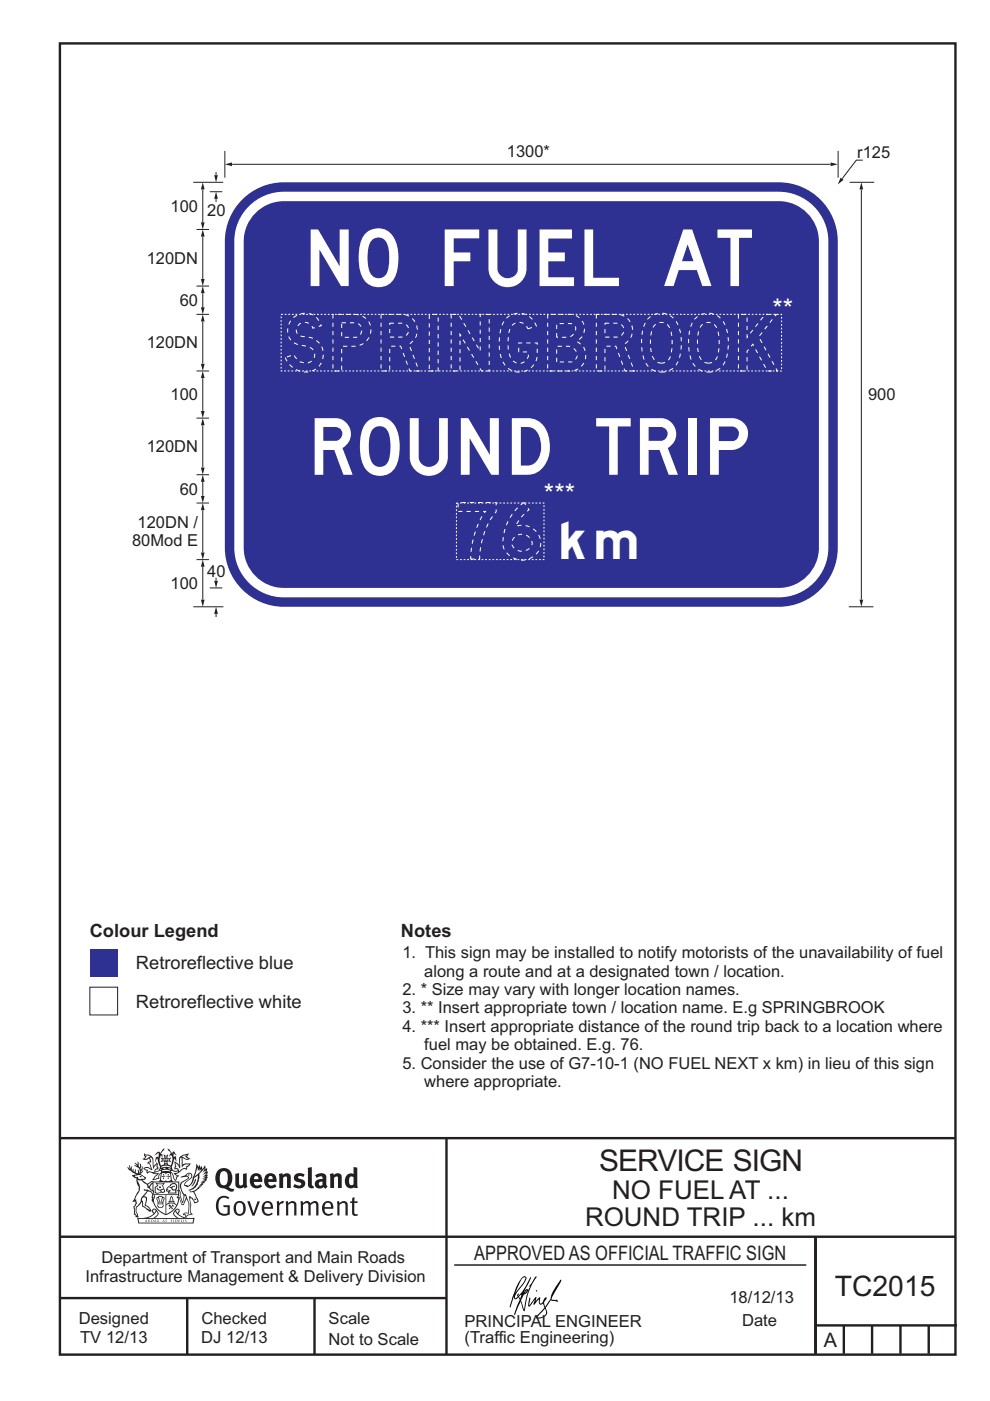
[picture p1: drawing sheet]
<svg xmlns="http://www.w3.org/2000/svg" width="210mm" height="297mm" viewBox="0 0 210 297" stroke-linecap="round" stroke-linejoin="round" font-family="sans-serif">
<g fill="none" stroke="#231f20" stroke-width=".51">
<path d="M12.7 9.2h190v278h-190zM12.7 241.3h189.9M94.7 241.4v45.8M12.7 275.2h82M12.7 262.2h190.1M39.7 275.2v12M66.7 275.2v12M173 262.2v24.8M173 281h30M179 281v6M185 281v6M191 281v6"/>
<path d="M197 281v6"/>
</g>
<path d="M96.4 268.2h74.6" fill="none" stroke="#231f20" stroke-width=".21"/>
<g fill="#231f20">
<path d="M47 248.5a2.55 2.55 0 0 0 0 2.7l.3 .1a.81 .81 0 0 0 1-.9v-.6a1.04 1.04 0 0 0-1.1-1.5zM46.3 248.1a1.82 1.82 0 0 1 2.1-.2 1.82 1.82 0 0 1 .9 1.9 2.29 2.29 0 0 1-.8 1.9l.7 .3h.5l-.2 .6a2.87 2.87 0 0 1-2-.7 2.12 2.12 0 0 1-1.7-3.1z" fill-rule="evenodd"/>
<path d="M49.9 248.9l.8-.2v2a.46 .46 0 0 0 .2 .6 .46 .46 0 0 0 .7-.2v-2.2l.7-.2v2.4l.2 .5-.6 .4-.2-.3a1.02 1.02 0 0 1-1.2 .2 1.02 1.02 0 0 1-.6-1.1z" fill-rule="evenodd"/>
<path d="M54 249.5l-.1 .5h.9a.49 .49 0 0 0-.2-.6 .49 .49 0 0 0-.6 .1zM53.4 249.2a1.34 1.34 0 0 1 1.6-.3 1.34 1.34 0 0 1 .6 1.5v.2h-1.7a.77 .77 0 0 0 .5 .8 .77 .77 0 0 0 .9-.3l.3 .4a1.59 1.59 0 0 1-2.1 .2 1.59 1.59 0 0 1-.4-2z" fill-rule="evenodd"/>
<path d="M57 249.5l-.1 .5h.9a.49 .49 0 0 0-.2-.6 .49 .49 0 0 0-.6 .1zM56.4 249.2a1.34 1.34 0 0 1 1.6-.3 1.34 1.34 0 0 1 .7 1.5v.2h-1.8a.77 .77 0 0 0 .5 .8 .77 .77 0 0 0 .9-.3l.3 .4a1.59 1.59 0 0 1-2 .2 1.59 1.59 0 0 1-.5-2z" fill-rule="evenodd"/>
<path d="M59.1 248.9l.8-.2 .1 .4a.95 .95 0 0 1 1-.3 .95 .95 0 0 1 .7 .8v2.3h-.8v-2.3a.46 .46 0 0 0-.8 .1v2.2h-.9z" fill-rule="evenodd"/>
<path d="M62.5 249.1a1.75 1.75 0 0 1 2.1-.1l-.2 .5-.6-.2a.43 .43 0 0 0-.6 .3l.4 .3a1.04 1.04 0 0 1 1.2 1.2 1.04 1.04 0 0 1-1.4 .9l-1.2-.4 .3-.6 1 .4 .4-.4a.88 .88 0 0 0-1-.5l-.4-.2-.1-.4z" fill-rule="evenodd"/>
<path d="M65.3 247.6l.8-.2 .1 3.8 .2 .2 .2 .5a.88 .88 0 0 1-1-.1 .88 .88 0 0 1-.3-1z" fill-rule="evenodd"/>
<path d="M67.8 250.6a.43 .43 0 0 0-.1 .7 .43 .43 0 0 0 .7-.1v-.7zM66.8 249.2a1.7 1.7 0 0 1 2.4 .1v1.8l.3 .4-.4 .5-.5-.3a1.03 1.03 0 0 1-1.7-.2 1.03 1.03 0 0 1 .8-1.5h.7v-.4a.8 .8 0 0 0-1.2 .1z" fill-rule="evenodd"/>
<path d="M69.9 248.9l.8-.2 .1 .4a.95 .95 0 0 1 1-.3 .95 .95 0 0 1 .7 .8v2.3h-.8v-2.3a.46 .46 0 0 0-.8 .1v2.2h-.8z" fill-rule="evenodd"/>
<path d="M74.3 249.5a1.48 1.48 0 0 0 0 1.7l.4 .1 .3-.2v-1.5l-.3-.2zM75 247.4l.8 .2 .1 4.3h-.7l-.1-.2a1.26 1.26 0 0 1-1.4 0 1.26 1.26 0 0 1-.6-1.3 1.29 1.29 0 0 1 .5-1.3 1.29 1.29 0 0 1 1.4-.2z" fill-rule="evenodd"/>
<path d="M46.4 253.9a1.72 1.72 0 0 1 2.2 0l-.2 .3a1.24 1.24 0 0 0-1.4-.1 1.24 1.24 0 0 0-.7 1.3 1.49 1.49 0 0 0 1.3 2l.7-.2v-1.3h-.9l-.1-.4h1.4v2a1.93 1.93 0 0 1-2.2-.1 1.93 1.93 0 0 1-.7-2.2l.2-.7z" fill-rule="evenodd"/>
<path d="M50.3 255.2a1.65 1.65 0 0 0 .3 2.2 .99 .99 0 0 0 1-1.5 .78 .78 0 0 0-.4-.8 .78 .78 0 0 0-.9 .1zM50 254.9a1.33 1.33 0 0 1 1.6-.1 1.33 1.33 0 0 1 .5 1.5 1.31 1.31 0 0 1-1.3 1.5 1.31 1.31 0 0 1-1.3-1.6l.1-.5z" fill-rule="evenodd"/>
<path d="M52.5 254.7l.4-.1 .9 2.6 .8-2.5h.5l-1.1 3h-.5z" fill-rule="evenodd"/>
<path d="M56.2 255.2l-.2 .7h1.4a.7 .7 0 0 0-.3-.8 .7 .7 0 0 0-.9 .1zM55.9 255a1.22 1.22 0 0 1 1.5-.2 1.22 1.22 0 0 1 .5 1.5h-1.9a.93 .93 0 0 0 .5 1 .93 .93 0 0 0 1.2-.2l.1 .3a1.43 1.43 0 0 1-1.7 .1 1.43 1.43 0 0 1-.6-1.7z" fill-rule="evenodd"/>
<path d="M58.7 254.8l.4-.2 .1 .5 .4-.3 .6-.2-.2 .6a.66 .66 0 0 0-.8 .6v1.9h-.4z" fill-rule="evenodd"/>
<path d="M60.6 254.8l.4-.2 .1 .5a.94 .94 0 0 1 1-.4 .94 .94 0 0 1 .8 .7v2.3h-.5l-.1-2.5a.81 .81 0 0 0-1.2 .3v2.2h-.4z" fill-rule="evenodd"/>
<path d="M63.7 254.7l.5-.1 .1 .5 .4-.3a.78 .78 0 0 1 1.1 .3 .9 .9 0 0 1 1-.5 .9 .9 0 0 1 .7 .8v2.3h-.4l-.1-2.5a.67 .67 0 0 0-1.1 .3v2.2h-.5v-2.4l-.4-.2-.7 .4v2.2h-.5z" fill-rule="evenodd"/>
<path d="M69 255.2l-.2 .7h1.4a.7 .7 0 0 0-.3-.8 .7 .7 0 0 0-.9 .1zM68.7 255a1.22 1.22 0 0 1 1.5-.2 1.22 1.22 0 0 1 .5 1.5h-1.9a.93 .93 0 0 0 .5 1 .93 .93 0 0 0 1.2-.2l.1 .3a1.44 1.44 0 0 1-1.7 .1 1.44 1.44 0 0 1-.6-1.7z" fill-rule="evenodd"/>
<path d="M71.4 254.8l.5-.2 .1 .5a.94 .94 0 0 1 1-.4 .94 .94 0 0 1 .7 .7v2.3h-.4l-.1-2.5a.81 .81 0 0 0-1.2 .3v2.2h-.5z" fill-rule="evenodd"/>
<path d="M74.7 254l.5-.2v.9h.7l-.1 .4h-.7l.1 2.2 .1 .1h.5l.1 .3a.75 .75 0 0 1-1.2-.6v-2h-.4v-.4h.4z" fill-rule="evenodd"/>
<path d="M30.8 244.9l1.1 .3-.9 .5h-.4l.5-.5zM31.8 245.5l.2-.1a2.44 2.44 0 0 1 .4 2l.1 .4 .7-1-.1 .6 .3 .3a.57 .57 0 0 0-.6 .8l-1-.2-.5 .2 .1-.5-.7-.2 .6-.2 1 .5 .1-.1-.6-1.3-.2-.1 .5-.1zM30.7 244.5l-.2 .4 .3 .4-.6 .4a1.04 1.04 0 0 0 1.4-.1l.2 .7h-.4l-.2 .4a.94 .94 0 0 1 .9 1.1l-.2-.1a1.16 1.16 0 0 0-1.5-.1l.3 .4 .4 .2 .1 .5 .2 .2v-.2a.94 .94 0 0 1 1.1 .2h.9l-1.2 1.2a1.13 1.13 0 0 0 1.2-.2l.4-.1-.1-.4 .5-.7a.83 .83 0 0 0-.6 1.1l-.3-.1-.7 .3 1.1-1.4-.5 .2-.5-.1 1.3-.5-.2-.2-.8 .4v-.3l.2-.2 .3 .1 .1-.3-.2-.4v-.6l-.2-.3-.6 .9v-.7a1.42 1.42 0 0 0-1.7-1.8z" fill-rule="evenodd"/>
<path d="M38.5 245.3l.5-.3 .7-.1-.6 .3 .8 .5h-.3zM38.3 245.5h.2l.1 2a1.69 1.69 0 0 1 1.5-.7l-.7 .5 .1 .5a1.1 1.1 0 0 0-1.5 .6l-.1-.5-.2-.2h-.5l.2-.4-.2-.7a1.42 1.42 0 0 1 .8 1.1l.2-.1zM37.1 246.2l.1 1-.2 .3v.5l.6-.1 .1 .2a.96 .96 0 0 1-1.1-.1l-.1 .1a1.06 1.06 0 0 0 1.3 .2v.1a.72 .72 0 0 1-1 .2l.3 .5 .6 .3-.4 .1-.1 .7-.3-.4-.3-1.1-.4-.4 .4 .9a1.54 1.54 0 0 0 .6 1.2l.2-.3a.58 .58 0 0 1 .5-.7l.1-.2h-.3l-.4-.3 .9-.5a.93 .93 0 0 1 1.1-.5l.1 .2 .2-.1 .1-.5a.99 .99 0 0 0 .7-.9l-1.3 .1-.4 .3v-1.5l.9 .4 .8-.3h-.3l-.5-.4 .4-.7-.7 .2a1.46 1.46 0 0 0-1.3 2.1v.4l-.2-.4z" fill-rule="evenodd"/>
<path d="M35.6 248.9l.2 .1-.1 .4h.3l-.3 .1v.5l-.1-.6h-.3l.3-.1z" fill-rule="evenodd"/>
<path d="M34.6 248.9l.2 .1-.1 .3 .4 .1h-.4v.6l-.1-.5-.3-.1h.3z" fill-rule="evenodd"/>
<path d="M34.3 248.8a.57 .57 0 0 1 .9 .2 .57 .57 0 0 1 .9-.2l.2 1.4-.2 .1a.57 .57 0 0 1-.9-.1 .69 .69 0 0 1-1.1 0zM34.2 248.1l-.3 2.1-.2 .4h2.9l-.1-.4-.3-2.1h-.2v.3l-.8-.1-.9 .1 .1-.3z" fill-rule="evenodd"/>
<path d="M34.2 252.4a.3 .3 0 0 0 .6 0 .3 .3 0 0 0-.6 0zM33.3 251l.3 .3-.3 .3a.79 .79 0 0 0 0 1.3l.8-.2-.1-.3a.55 .55 0 0 1-.7-.6h.1l.1 .3 .4 .1 .8-.2-.4-.7 .4-.3-.7 .1zM33 250.7l1.1 .2 .9-.2-.4 .7 .4 1.1a.56 .56 0 0 1-.8 .3l-.2 .1a.73 .73 0 0 1-.9 .1 .73 .73 0 0 1-.3-.9v-.4l.5-.4z" fill-rule="evenodd"/>
<path d="M35.6 251.9l.7-.5a.58 .58 0 0 1 1-.1 .58 .58 0 0 1-.5 .9l-.2-.3a.43 .43 0 0 1 .6-.3v-.1a.57 .57 0 0 0-.8 .2l-.2-.1-.3 .2 .4 .1a.55 .55 0 0 0 .9 .5v.5h-1.3l.3-.4-.1-.2-.6 .1 .2-.2-.2-.1zM35.4 251.8l-.1 .2a.39 .39 0 0 0 .2 .7l.3-.1-.2 .5h1.9l-.1-.8a.86 .86 0 0 0-.1-1.4 .86 .86 0 0 0-1.3 .4z" fill-rule="evenodd"/>
<path d="M36 254.8h.8v.2h-.8zM36.4 253.8l.2 .8h-.4zM36.4 253.5l-.3 .5-.1 .6h-.2v.4l-.7 .4 .1 .2a1.48 1.48 0 0 1 2.2 .1l.2-.1-.6-.5v-.5h-.2l-.1-.6z" fill-rule="evenodd"/>
<path d="M35.8 255.4l.3 .1 .2 .3 .3-.2-.2-.2a.38 .38 0 0 1 .4 .5l-.1-.2-.3 .3 .3 .2-.3 .2-.1-.3-.4 .3-.1-.2 .4-.3-.2-.1-.1 .1z" fill-rule="evenodd"/>
<path d="M34.5 254h.2v.2l-.3 .6h-.1zM33.6 255.3h.9v.2a.55 .55 0 0 1-.8 .4v-.2h-.2zM33.4 254h.2l.2 .8h-.2zM33.6 255h.8l.1 .1-.8 .1zM33.8 253.7h.5l-.2 1.1h-.2zM33.3 253.8l-.1 .3 .3 1.2a.48 .48 0 0 0-.1 .5 .48 .48 0 0 0 .4 .3l.6-.1a.49 .49 0 0 0 .2-.7l.3-1.2-.1-.3a1.42 1.42 0 0 0-1.5 0z" fill-rule="evenodd"/>
<path d="M33.6 251.6h.5l.1 .3h-.4z" fill-rule="evenodd"/>
<path d="M41.3 250.1l.3-.2-.2 .9-.6 .7h-.2l.5-.7z" fill-rule="evenodd"/>
<path d="M39.7 249l.3-.2 .5 .2a.88 .88 0 0 1-.6 1.1 1.22 1.22 0 0 0-.8 1.3l.5 .2a.72 .72 0 0 0 .9-.4l.5-.8 .2-.6 .8-.6v.3a2.85 2.85 0 0 1-2 2.8l.1 .1a2.13 2.13 0 0 0 1.9-1.5l-.1-.2a2.01 2.01 0 0 0 .3-1.8l1.2-1.3-.4 1 .7-.5-.7 1 .8-.4-.8 .8 .7-.1-.9 .5 .8-.1-.8 .4h.7l-.8 .3 .3 .2h-.4l.2 .4-.4-.1 .2 .3h-.4l.1 .3h-.1a2.16 2.16 0 0 1-2 1l.1 .2h.4a.76 .76 0 0 1 .7 .7l.5 1.2-.6 .2a1.45 1.45 0 0 0-1.2-1.3l.3 1.8-.1 1.9 .4 .2a1.07 1.07 0 0 0-1.2 .4v-.3l-.5-.2a.87 .87 0 0 1 1-.1l.1-.7a4.4 4.4 0 0 0-.6-3.1l-.1-.3h-.2a2.16 2.16 0 0 1-.7-2.2l.3-.3 1.2-.8a.55 .55 0 0 0-.4-.7zM37.8 252.4a.76 .76 0 0 1 .3 1.1l.6 1.6 .4-1.7 .2 .1a.61 .61 0 0 1-.1 .9l-.3 .9h-.2l-.7-1.6-.3 .1a1.18 1.18 0 0 0 .1-1.4zM41.8 247.5l.2 .8 .3-.6v.6l.3-.5a1.9 1.9 0 0 1-1.1 1.4l-.3 .3zM38.2 249.6l1.4-.1 .2 .1v.3l-.5 .3a1.26 1.26 0 0 0-1 1.9l.2 .7a1.84 1.84 0 0 1 .2 2l-.4-1.3a.96 .96 0 0 0-.4-1.3l-.4 .3a.78 .78 0 0 1-.1 1.3l.2 .2h.4l.4 1.1a.38 .38 0 0 0 .2 .4 .38 .38 0 0 0 .4-.1l.6-1.2a2.94 2.94 0 0 1 .3 2.5v.5l-.8-.1-.3 .4v.2l.4-.1 .1 .4 .2 .1a1.02 1.02 0 0 1 1.3-.5l-.1-.4-.3-.1 .2-1.7-.3-1.4 .1 .1a1.14 1.14 0 0 1 .7 .9 .63 .63 0 0 0 .9-.2 .63 .63 0 0 0-.2-.8l-.6-1.3 .9-.6 .2-.3 .2-.1v-.2h.3l-.1-.3h.4l-.1-.3 .5-.1-.2-.2 .5-.4 .1-.2-.3 .1 .5-.6-.3 .1 .3-.6-.4 .1 .4-.5v-.3l-.3 .2 .1-.6v-.3l-.4 .3-.1-.8-.5 .8-.2-.7-.2 .5-.3-.8-.1 .6-.5-.8-.1 1.4-.7 1.9a1.81 1.81 0 0 1-.9 1.4l-.6-.2a1.75 1.75 0 0 1 1.1-1.2 .75 .75 0 0 0 .1-1.3 .75 .75 0 0 0-1.2 .5z" fill-rule="evenodd"/>
<path d="M41.2 254.2l.3-.1 .1 .3h-.4z" fill-rule="evenodd"/>
<path d="M29.4 258.4h11.6l-.2 .8h-11.3zM31.3 258.2l.5-.1a2.48 2.48 0 0 0 1.4-1.3l.2 .6-.5 .5-.4 .3zM32.5 256.6l.3-.2 .2 .2-.3 .6zM37.2 256.8a2.65 2.65 0 0 0 1.8 1.4h-1.1l-.5-.3-.5-.5zM37.4 256.6l.2-.2 .3 .2-.3 .6zM29.2 258.2l.1 1.2h11.7l.3-1.1-.2-.1a4.1 4.1 0 0 1-3.3-.9l.3-.4-.1-.5a1.06 1.06 0 0 0-1.3 .9l.2 .4 .6 .5h-4.7l.3-.1a.84 .84 0 0 0 .6-.7 .84 .84 0 0 0-.5-.9l-.3-.2-.5 .1-.1 .5 .3 .4a4.2 4.2 0 0 1-3.4 .9z" fill-rule="evenodd"/>
<path d="M31 258.7l.1 .2h-.2zM31 258.6l-.3 .5 .4-.1 .2 .1z" fill-rule="evenodd"/>
<path d="M31.3 258.6h.2v.4a.25 .25 0 0 0 .3-.1 .25 .25 0 0 0-.1-.3h.1a.29 .29 0 0 1 0 .4 .29 .29 0 0 1-.4 0 .29 .29 0 0 1 0-.4z" fill-rule="evenodd"/>
<path d="M32.2 258.6a.22 .22 0 0 1 .3 .2 .22 .22 0 0 1-.3 .2zM32 258.6v.5a.33 .33 0 0 0 .5-.1 .33 .33 0 0 0 0-.4 .33 .33 0 0 0-.5 0z" fill-rule="evenodd"/>
<path d="M32.9 258.7l.1 .2h-.2zM32.9 258.6l-.2 .5 .3-.1 .2 .1z" fill-rule="evenodd"/>
<path d="M33.3 258.6h.2v.2l.3-.2-.2 .2 .2 .3-.3-.2-.1 .2h-.1l.2-.3z" fill-rule="evenodd"/>
<path d="M34.7 258.7l.1 .2h-.2zM34.7 258.6l-.3 .5 .4-.1 .2 .1z" fill-rule="evenodd"/>
<path d="M35 258.6h.4h-.1v.5h-.2l.1-.5z" fill-rule="evenodd"/>
<path d="M36.2 258.6h.3h-.2v.2h.2h-.2l.1 .3h-.2z" fill-rule="evenodd"/>
<path d="M36.7 258.6h.2v.5h-.2z" fill-rule="evenodd"/>
<path d="M37.3 258.6a.22 .22 0 0 1 .3 .2 .22 .22 0 0 1-.3 .2zM37.1 258.6v.5a.33 .33 0 0 0 .5-.1 .33 .33 0 0 0 0-.4 .33 .33 0 0 0-.5 0z" fill-rule="evenodd"/>
<path d="M37.8 258.6h.3h-.1v.2h.1h-.1v.2l.1 .1h-.3z" fill-rule="evenodd"/>
<path d="M38.3 258.6h.3l-.1 .4 .2 .1h-.4z" fill-rule="evenodd"/>
<path d="M38.9 258.6h.2v.5h-.2z" fill-rule="evenodd"/>
<path d="M39.3 258.6h.2l-.2 .1 .2 .2-.1 .2h-.1v-.2l.2 .1z" fill-rule="evenodd"/>
<path d="M34.2 247.4a1.51 1.51 0 0 1 2 .2 2.67 2.67 0 0 0-2.1 0zM35.7 247.6l.4 .2 .1 .2-.4-.1zM34.6 247.7l.4-.1 .2 .2h-.4zM34 247.9l.3 .1-.3 .1zM34.9 246.9l.3-.2 .2 .2zM34.9 245.7h.2v.4h-.2zM35 245.1l.2 .2 .2-.2-.1 .4h-.2zM35.1 246.3h.2l.1 .4-.2-.2-.2 .2zM35.3 245.7h.2v.4h-.2zM34.4 245.7l.3 .1v.2l-.3 .1 .2-.2zM35.7 245.8l.3-.1-.2 .2 .2 .2-.4-.1zM32.7 244.9l1-.5-.1 1-.2-.1-.4 .1-.2 1.1 .5-1 .2 .9a1.84 1.84 0 0 1 .3 1.7l.4 .1a2.48 2.48 0 0 1 2.2 .1l.2-.3-.2-.7 .7-1.7 .4 .6-.2-1-.2-.1-.2 .3v-.9l.6 .4-.6-.7h-.3l-.1 .4-.5-.8-.5-.3 .2 .4 .5 .6-.4 .7 .4-.3a2.06 2.06 0 0 1 0 2.2l-.6-.2-.1-.6 .1-.1 .8 .2-.4-.5 .4-.5-.7 .2-.2-.2 .2-.7-.5 .4-.5-.4 .2 .7-.2 .2-.7-.2 .4 .5-.4 .5 .7-.2 .2 .1-.2 .6-.5 .2a2.02 2.02 0 0 1 0-2.2l.3 .5-.1-.6-.3-.1 .8-1.2-.5 .3-.4 .7-.2-.3a.8 .8 0 0 0-.8 .5z" fill-rule="evenodd"/>
<path d="M29.2 250.1l.3 .2a.61 .61 0 0 1 .8 .3l.3 .2a.8 .8 0 0 1 .6 1l.4 .1 .5 .6a1 1 0 0 1 .5 1l-.1 .7v-.5h-.1a.96 .96 0 0 0-.8-1.3l-.3-.2h-.6l-.1-.1-.2 .1 .2 .3h.5l-1.1 1.4-.2 .9-.4 .6a1.33 1.33 0 0 0-.5 1.8l.2 .5a1.26 1.26 0 0 1-.5-1.4l-.1-.4a1.56 1.56 0 0 0 .4-1.7l-.3 .2 .2-.5a3.2 3.2 0 0 0 .7-3zM30.4 253.9h.4a2.06 2.06 0 0 1-.1 1.6l.7 .5 .4 .5-.6-.2-.8-.6-.1-.9a.51 .51 0 0 1 .1-.9zM28.6 249.3a1.52 1.52 0 0 1 2.1 .6l-1.1 .1-.2-.1-.2-.4-.4 .1zM27.5 247v.8l-.3-.4-.2 .1a3.1 3.1 0 0 0 2 1.5l-1 .1 .5 .6 .5 .1v1.1a1.84 1.84 0 0 1-.2 2.5l-.4 .9-.4 .4 .3 .1 .4-.1 .1 .4-.2 .5-.3 .2 .1 1.8 .2-.1 .2 .6h.2l.4-.1-.1-.5a1.3 1.3 0 0 1-.1-1.6l.8-1.1 .2 1.1 .6 .2 .4 .6 .2-.2 .2 .4 .5-.1a1.85 1.85 0 0 0-1.2-1.3l.1-.3a1.39 1.39 0 0 0 0-1.5h-.5l.5-.6a.66 .66 0 0 1 .9-.4 .66 .66 0 0 1 .3 .9l-.1 .4h.2v.1l-.2 .3 .2 .5 .2-.3a2.24 2.24 0 0 0 .1-2.2 .73 .73 0 0 1-.7-.6 .73 .73 0 0 1 .5-.8l.1-.2a.94 .94 0 0 0-.9 .8 .48 .48 0 0 1-.1-.5 .48 .48 0 0 1 .5-.3l.5-.3a.51 .51 0 0 0-.8 .2l-.5 .3-1-.8 .6-.1 .1-.5-1.1-.7 .5-.4v-.4l-.5 .5 .1-.2a.69 .69 0 0 0 .2-1.1v.5l-.3 .2 .1-1.1-.3-.2 .1 .6-.1 .2-.4-1.2v.6l-.7-.3 .6 .6-.6-.2 .2 .3a1 1 0 0 1 .8 1.5l-.2-.8v.8l-.5-.2-.1-.7-.2 .6-.2-.1v-.6l-.2 .4-.2-.2 .1-.7-.2 .5z" fill-rule="evenodd"/>
<path d="M29.5 249.5l.3-.2 .3 .3z" fill-rule="evenodd"/>
<path d="M32.4 250.5h5.6v2l-.2-.1v-1.7h-5.2v2.5h5.2v-.8l.1 .2-.1 1.1v-.3h-2.5v4a4.1 4.1 0 0 0 2.6-3.6l.1-.1a4 4 0 0 1-2.8 3.9 4.2 4.2 0 0 1-2.8-4.7l.1 1.3 .1-.1a3.8 3.8 0 0 0 2.5 3.3v-4h-2.5l-.2-.9z" fill-rule="evenodd"/>
<circle cx="40" cy="249.1" r=".17"/>
</g>
<g fill="#000">
<path d="M111.6 273.7l.2-.2-.5 .7zM110.4 274.5l.2 .1-.3 .8-.2-.5zM110.9 270.9h.5a9.3 9.3 0 0 1-2 3.1l-.1 .3 1-2.5zM110.6 271a14.7 14.7 0 0 0-2.2 4.9l-.3 1.2 .1 .1 .8-2.3a.42 .42 0 0 0 .2 .6 .42 .42 0 0 0 .6-.3l.2-.1 .2 .5-1.1 3.2h.2l1.1-2.9 .6 1.9 .2 .2 .2-.5a13.5 13.5 0 0 1 2-6.2l.4-.5-.1-.2-1.6 2.1 .4-.1a14.9 14.9 0 0 0-1.3 5.1l-.4-1.1a1.39 1.39 0 0 1 .2-1.9l.1-.2a.92 .92 0 0 0 .8-1.2 .75 .75 0 0 0-.8 .7l-.1 .2 1.6-3.4h-.1l-.4 .7a10.5 10.5 0 0 1-2.2 3.3l.2-.5a.32 .32 0 0 0-.4 .2 .32 .32 0 0 0 .1 .4l-.5 .4a3.2 3.2 0 0 1 1.1-2.3l.5-.6a2.49 2.49 0 0 0 .7-1.6l-.4-.2z" fill-rule="evenodd"/>
<path d="M113.7 273.6l.3 .2h-.3z" fill-rule="evenodd"/>
<path d="M115.6 277.5a1.15 1.15 0 0 1 .1 1.3 1.15 1.15 0 0 1-1.2 .5l-.6 .1zM112.2 275.2l-.2 1.6 .2 .2 1.2-1.5-.2 1.1 1.1-1.1a.94 .94 0 0 0 .4 1.1l.5-.3 .3 .9-1.2 1.3a.98 .98 0 0 0-.5 1 1.9 1.9 0 0 0 2.3-1.3l-.1-.2a1.02 1.02 0 0 1 .2-1.4l.6-1 1.5 .3-.2-.4v.2l-1.1-.1v-.3l2-3.6 .1-.2-.2-.2-1.7 2.8a6.6 6.6 0 0 1-1.6 2.9l-.1-.2a1.01 1.01 0 0 1 .4-1.4l.1-.2-.3-.1-.4 .4-.1 .5-.6 .4-.1-.4 .1-.9-.2-.1-.9 1 .3-1h-.2l-1.4 1.8 .3-1.5v-.1z" fill-rule="evenodd"/>
</g>
<path d="M19.1 209.3h5.8v5.9h-5.8z" fill-rule="evenodd" fill="#fff" stroke="#231f20" stroke-width=".21"/>
<path d="M19.1 201.1h5.8v5.9h-5.8z" fill="#2e3092"/>
<path d="M51.4 42.3a12.5 12.5 0 0 1 8.8-3.6h105a12.5 12.5 0 0 1 12.5 12.5v65a12.5 12.5 0 0 1-12.5 12.5h-105a12.5 12.5 0 0 1-12.5-12.5v-65a12.5 12.5 0 0 1 3.7-8.9z" fill-rule="evenodd" fill="#2e3092"/>
<path d="M52.4 44.2a10.5 10.5 0 0 1 7.8-3.5h105a10.5 10.5 0 0 1 10.5 10.5v65a10.5 10.5 0 0 1-10.5 10.5h-105a10.5 10.5 0 0 1-10.5-10.5v-65a10.5 10.5 0 0 1 2.7-7z" fill-rule="evenodd" fill="#fff"/>
<path d="M54.2 45.2a8.5 8.5 0 0 1 6-2.5h105a8.5 8.5 0 0 1 8.5 8.5v65a8.5 8.5 0 0 1-8.5 8.5h-105a8.5 8.5 0 0 1-8.5-8.5v-65a8.5 8.5 0 0 1 2.5-6z" fill-rule="evenodd" fill="#2e3092"/>
<path d="M183 34h-1.4l-3 3.9" fill="none" stroke="#231f20" stroke-width=".21"/>
<path d="M178.3 37.7l.6 .4-1.2 1z" fill="#231f20"/>
<path d="M47.7 32v5.7M49.2 34.8h126.9M177.8 32v5.7" fill="none" stroke="#231f20" stroke-width=".21"/>
<g fill="#231f20">
<path d="M47.7 34.8l1.5-.4v.8z"/>
<path d="M176.2 34.4l1.5 .4-1.5 .4z"/>
</g>
<path d="M180.2 38.7h5.2M182.7 40.2v86.9M180 128.7h5.3" fill="none" stroke="#231f20" stroke-width=".21"/>
<g fill="#231f20">
<path d="M182.7 38.7l.4 1.5h-.8z"/>
<path d="M182.3 127.1h.8l-.4 1.6z"/>
</g>
<path d="M41 128.7h6.4M44.5 124.7h2.7M45.8 130.2v.6" fill="none" stroke="#231f20" stroke-width=".21"/>
<path d="M45.8 128.7l.4 1.5h-.8z" fill="#231f20"/>
<path d="M41 38.7h6.3M43 120.2v6.9" fill="none" stroke="#231f20" stroke-width=".21"/>
<g fill="#231f20">
<path d="M43 118.7l.4 1.5h-.8z"/>
<path d="M42.6 127.1h.8l-.4 1.6z"/>
</g>
<path d="M45.8 122.5v.6" fill="none" stroke="#231f20" stroke-width=".21"/>
<path d="M45.4 123.1h.8l-.4 1.6z" fill="#231f20"/>
<path d="M41.7 48.7h2.6M41.7 78.7h2.6M41.7 66.7h2.6M41.7 60.7h2.6M41.7 88.7h2.6M41.7 118.7h2.6M41.7 106.7h2.6M41.7 100.7h2.6M43 108.2v8.9" fill="none" stroke="#231f20" stroke-width=".21"/>
<g fill="#231f20">
<path d="M42.6 117.1h.8l-.4 1.6z"/>
<path d="M43 106.7l.4 1.5h-.8z"/>
</g>
<path d="M43 102.2v2.9" fill="none" stroke="#231f20" stroke-width=".21"/>
<g fill="#231f20">
<path d="M43 100.7l.4 1.5h-.8z"/>
<path d="M42.6 105.1h.8l-.4 1.6z"/>
</g>
<path d="M43 90.2v8.9" fill="none" stroke="#231f20" stroke-width=".21"/>
<g fill="#231f20">
<path d="M42.6 99.1h.8l-.4 1.6z"/>
<path d="M43 88.7l.4 1.5h-.8z"/>
</g>
<path d="M43 80.2v6.9" fill="none" stroke="#231f20" stroke-width=".21"/>
<g fill="#231f20">
<path d="M43 78.7l.4 1.5h-.8z"/>
<path d="M42.6 87.1h.8l-.4 1.6z"/>
</g>
<path d="M43 68.2v8.9" fill="none" stroke="#231f20" stroke-width=".21"/>
<g fill="#231f20">
<path d="M42.6 77.1h.8l-.4 1.6z"/>
<path d="M43 66.7l.4 1.5h-.8z"/>
</g>
<path d="M43 62.2v2.9" fill="none" stroke="#231f20" stroke-width=".21"/>
<g fill="#231f20">
<path d="M43 60.7l.4 1.5h-.8z"/>
<path d="M42.6 65.1h.8l-.4 1.6z"/>
</g>
<path d="M43 50.2v8.9" fill="none" stroke="#231f20" stroke-width=".21"/>
<g fill="#231f20">
<path d="M42.6 59.1h.8l-.4 1.6z"/>
<path d="M43 48.7l.4 1.5h-.8z"/>
</g>
<path d="M43 40.2v6.9" fill="none" stroke="#231f20" stroke-width=".21"/>
<g fill="#231f20">
<path d="M43 38.7l.4 1.5h-.8z"/>
<path d="M42.6 47.1h.8l-.4 1.6z"/>
</g>
<path d="M59.6 66.7h106.2v12h-106.2z" fill="none" stroke="#fff" stroke-width=".21" stroke-dasharray=".4 .4" stroke-linecap="butt"/>
<path d="M45.8 36.5v.6M44.5 40.7h2.7" fill="none" stroke="#231f20" stroke-width=".21"/>
<path d="M45.4 37.1h.8l-.4 1.6z" fill="#231f20"/>
<path d="M45.8 42.2v.6" fill="none" stroke="#231f20" stroke-width=".21"/>
<path d="M45.8 40.7l.4 1.5h-.8z" fill="#231f20"/>
<path d="M96.8 106.7h18.6v12h-18.6z" fill="none" stroke="#fff" stroke-width=".21" stroke-dasharray=".4 .4" stroke-linecap="butt"/>
<g font-size="12" fill="#fff">
<text x="65.9" y="60.7">NO FUEL AT</text>
<text x="60.5" y="78.7">SPRINGBROOK</text>
<text x="66.7" y="100.7">ROUND TRIP</text>
<text x="97.2" y="118.5">76</text>
</g>
<text font-size="8" fill="#fff" x="119.1" y="118.5">km</text>
<text font-size="6.4" fill="#231f20" x="127.1" y="248.2">SERVICE SIGN</text>
<text font-size="6" fill="#231f20" x="177.1" y="274.8">TC2015</text>
<g font-size="5.7" fill="#fff">
<text x="163.8" y="67.4">**</text>
<text x="115.4" y="106.7">***</text>
</g>
<g font-size="5.5" fill="#231f20">
<text x="129.8" y="254.2">NO FUEL AT ...</text>
<text x="124.1" y="259.9">ROUND TRIP ... km</text>
</g>
<g font-size="4.2" fill="#231f20">
<text x="100.6" y="267.2">APPROVED AS OFFICIAL TRAFFIC SIGN</text>
<text x="174.7" y="285.6">A</text>
</g>
<g font-size="3.9" fill="#231f20">
<text x="19" y="198.7">Colour Legend</text>
<text x="85" y="198.7">Notes</text>
<text x="28.8" y="205.5">Retroreflective blue</text>
<text x="28.8" y="213.6">Retroreflective white</text>
</g>
<g font-size="3.5" fill="#231f20">
<text x="107.5" y="33.2">1300*</text>
<text x="181.8" y="33.5">r125</text>
<text x="36.2" y="44.9">100</text>
<text x="43.9" y="45.8">20</text>
<text x="31.1" y="55.9">120DN</text>
<text x="38.1" y="64.9">60</text>
<text x="31.1" y="73.9">120DN</text>
<text x="36.2" y="84.9">100</text>
<text x="184.1" y="84.9">900</text>
<text x="31.1" y="95.9">120DN</text>
<text x="38.1" y="104.9">60</text>
<text x="29.2" y="111.9">120DN /</text>
<text x="28" y="115.9">80Mod E</text>
<text x="36.2" y="124.9">100</text>
<text x="43.9" y="122.2">40</text>
<text x="85.3" y="203.1">1. This sign may be installed to notify motorists of the unavailability of fuel</text>
<text x="90" y="207">along a route and at a designated town / location.</text>
<text x="85.3" y="210.9">2. * Size may vary with longer location names.</text>
<text x="85.3" y="214.9">3. ** Insert appropriate town / location name. E.g SPRINGBROOK</text>
<text x="85.3" y="218.8">4. *** Insert appropriate distance of the round trip back to a location where</text>
<text x="85.3" y="226.6">5. Consider the use of G7-10-1 (NO FUEL NEXT x km) in lieu of this sign</text>
<text x="90" y="222.7">fuel may be obtained. E.g. 76.</text>
<text x="90" y="230.5">where appropriate.</text>
<text x="21.5" y="267.8">Department of Transport and Main Roads</text>
<text x="18.1" y="271.8">Infrastructure Management &amp; Delivery Division</text>
<text x="16.7" y="280.7">Designed</text>
<text x="42.7" y="280.7">Checked</text>
<text x="69.7" y="280.7">Scale</text>
<text x="98.5" y="281.4">PRINCIPAL ENGINEER</text>
<text x="154.7" y="276.2">18/12/13</text>
<text x="157.4" y="281.2">Date</text>
<text x="17" y="284.8">TV 12/13</text>
<text x="42.7" y="284.8">DJ 12/13</text>
<text x="69.7" y="285.2">Not to Scale</text>
<text x="98.5" y="284.8">(Traffic Engineering)</text>
</g>
</svg>
